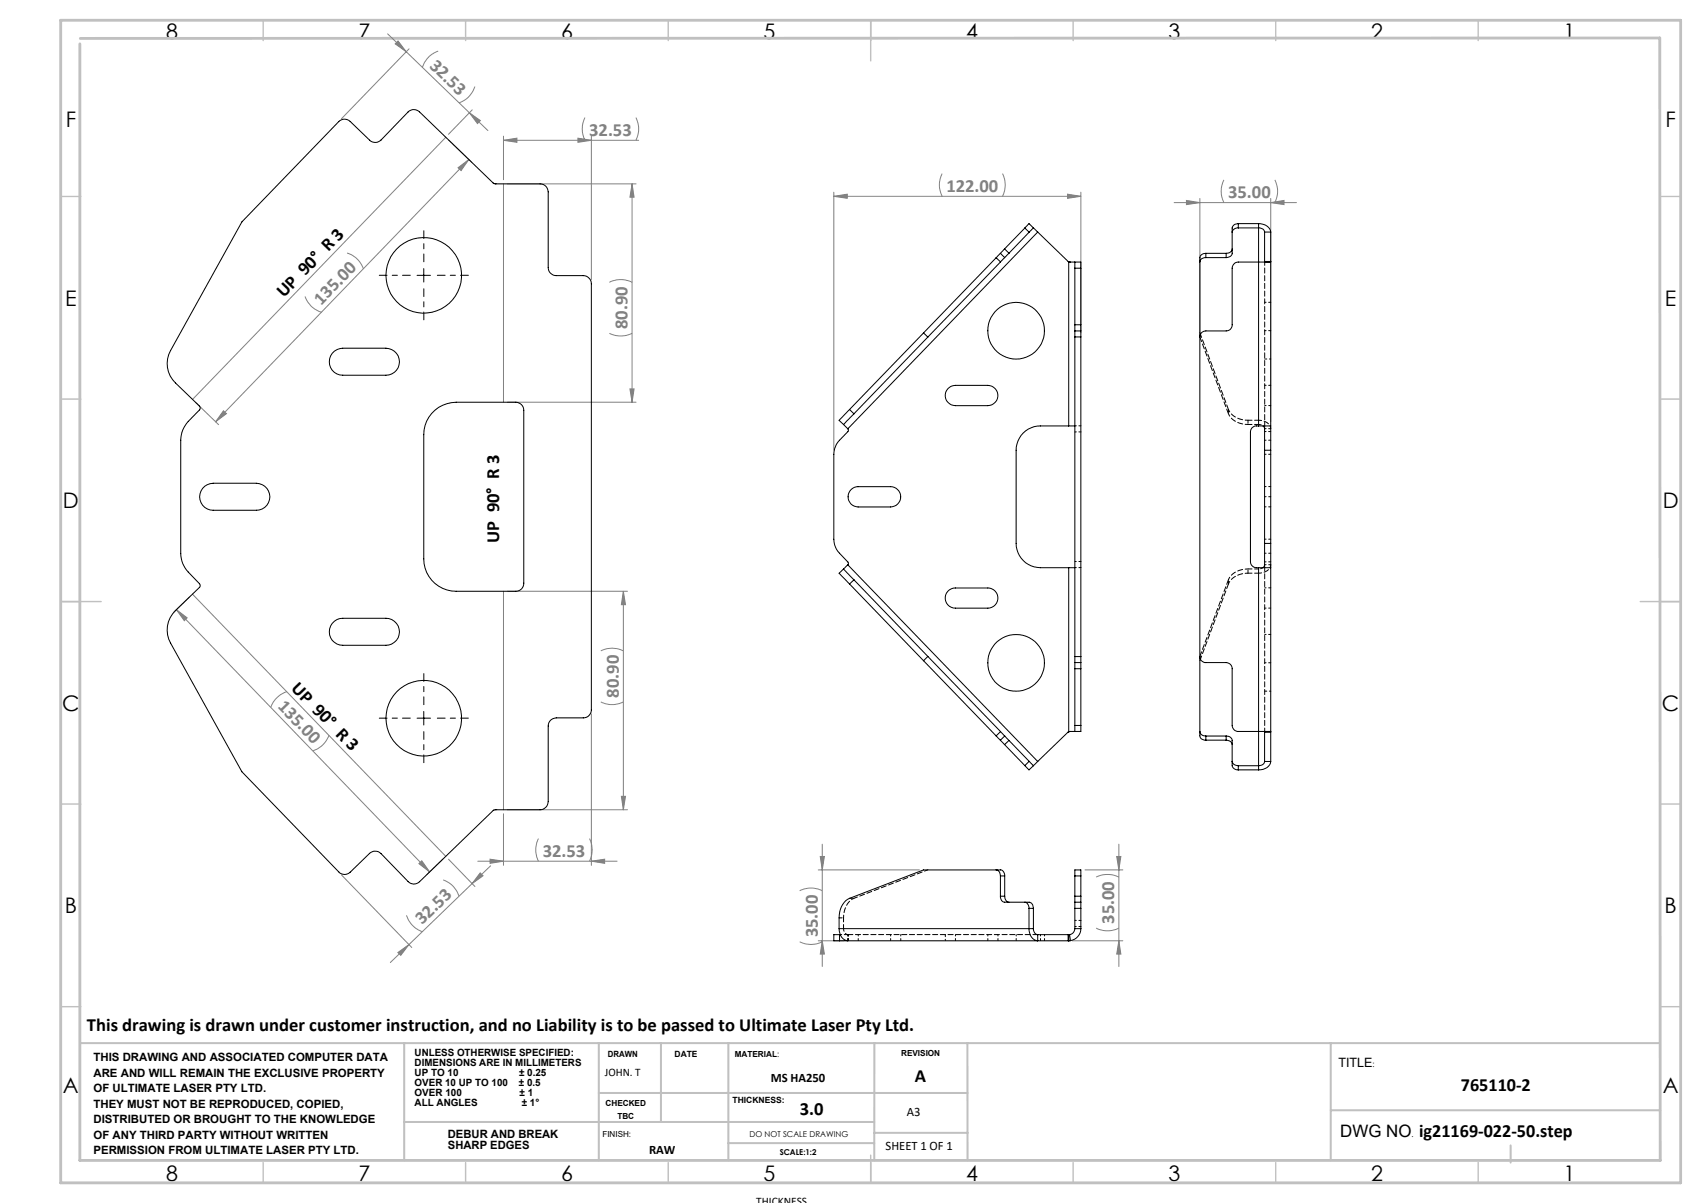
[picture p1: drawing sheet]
<svg xmlns="http://www.w3.org/2000/svg" width="420mm" height="297mm" viewBox="0 0 420 297" stroke-linecap="round" stroke-linejoin="round" font-family="sans-serif">
<g fill="none" stroke="#808080" stroke-width=".25">
<path d="M95.7 8.4l4.6 4.4M97.6 10.8l.7-.7 2 2.7zM100.3 12.8l15.6 15M101 12.1l-16.7 17.2M108.2 12.6a6.3 6.3 0 0 0-3.9 4M110.1 33.9l-62.6 64.7M110.8 34.6l5.7 5.5M115.7 39.4l-62.5 64.7M115.9 27.8l4.6 4.4M115.9 27.8l2.7 2-.7 .7zM116.6 27.1l-5.9 6.1M117.3 21.4a6.3 6.3 0 0 1-4 4"/>
<path d="M124.3 34.6l3.3-.5v1zM124.3 33.6v10.8M124.3 34.6h33.4M142.7 34.1l3.3 .5-3.3 .5zM144.4 29a6.2 6.2 0 0 0 0 5.6M146 33.6v35.4M157 29a6.2 6.2 0 0 1 0 5.6M113.1 41.4l2.6-2-1.9 2.7zM124.3 45.4v53.9M125.3 45.4h31.8M156.1 45.4l.5 3.3h-1.1zM156.1 45.4v53.9"/>
<path d="M205.9 48.5l3.3-.6v1.1zM205.9 47.4v63.8M205.9 48.5h61M232.6 42.9a6.2 6.2 0 0 0 0 5.6M247.5 42.9a6.2 6.2 0 0 1 0 5.6M263.6 47.9l3.3 .6-3.3 .5zM266.9 47.4v34.8M289.9 50h30.2M292.9 49.5l3.4 .5-3.4 .5zM296.3 49v33.2M302.2 44.4a6.2 6.2 0 0 0 0 5.6M313.8 50l3.2-.5v1z"/>
<path d="M313.8 49v55.1M314.8 44.4a6.2 6.2 0 0 1 0 5.6M75.3 73.2a6.1 6.1 0 0 0 4.1 3.9M85.7 62.5a6.1 6.1 0 0 1 4 3.9M150.5 69.7a6.2 6.2 0 0 1 5.6 0M48.3 99.3l5.7 5.5M125.3 99.3h31.8M150.5 82.3a6.5 6.5 0 0 0 5.6 0M155.5 96h1.1l-.5 3.3zM55.2 101.4l.7 .7-2.7 2zM43.6 150.5l2.6 2-.7 .7zM43.6 150.5l62.5 64.8"/>
<path d="M46.8 147.4l-3.9 3.8M47.5 146.7l62.6 64.7M124.3 146v53.9M125.3 146h29.6M153.9 146l.5 3.3h-1zM153.9 146v53.9M70.9 170.7a6.3 6.3 0 0 0-4 3.9M146 176.2v37.4M148.3 173.3a6.1 6.1 0 0 0 5.6 0M148.3 160.7a6.1 6.1 0 0 1 5.6 0M81.2 181.5a6.3 6.3 0 0 1-4 3.9M125.3 199.9h29.6"/>
<path d="M153.4 196.6h1l-.5 3.3zM84.3 216l17.4 17.9M103.4 213.2l.7-.7 2 2.8zM109.3 212.1l-3.9 3.8M109.4 217.2a6.3 6.3 0 0 1 3.9 4.1M110.7 212.1l6.6 6.8M116.6 218.2l-15.6 15M118 212.6h34.4M118.6 215.5l.7 .7-2.7 2zM121 212.1l3.3 .5-3.3 .5zM121.1 213.7l-4.5 4.5M124.3 200.9v12.7"/>
<path d="M133 207a6.1 6.1 0 0 0 0 5.6M145.6 207a6.1 6.1 0 0 1 0 5.6M146 212.6l3.3-.5v1zM197.4 219.9a6.1 6.1 0 0 1 5.6 0M202 214.8h25M202.5 211.5h1.1l-.6 3.3zM203 208.4v30.2M267.9 214.8h9.3M270.7 216.5a6.5 6.5 0 0 1 5.6 0M275.7 211.5h1.1l-.5 3.3zM276.3 208.4v30.2M98.2 235.2l2.8-2-2 2.7z"/>
<path d="M100.4 226a6.3 6.3 0 0 0 3.9 4M101 233.2l-4.6 4.4M197.4 232.5a6.1 6.1 0 0 0 5.6 0M202 232.3h6.4M203 232.3l.6 3.2h-1.1zM264.8 232.3h12.4M270.7 229.1a6.2 6.2 0 0 0 5.6 0M276.3 232.3l.5 3.2h-1.1z"/>
</g>
<path d="M101.3 68h-7.7M104.6 64.6v-7.6M104.6 71.3v7.7M108 68h7.6M101.3 177.3h-7.7M104.6 174v-7.7M108 177.3h7.6M104.6 180.6v7.7" fill="none" stroke="#000" stroke-width=".25" stroke-dasharray="15.2 1.3 1.3 1.3" stroke-dashoffset="13.3"/>
<path d="M103 68h3.3M104.6 66.3v3.3M103 177.3h3.3M104.6 175.6v3.4" fill="none" stroke="#000" stroke-width=".25"/>
<g fill="none" stroke="#c0c0c0" stroke-width=".35">
<path d="M65 5v5M115 5v5M165 5v5M215 5v10M265 5v5M315 5v5M365 5v5M15 48.5h5M410 48.5h5M15 98.5h5M410 98.5h5M15 148.5h10"/>
<path d="M405 148.5h10M15 198.5h5M410 198.5h5M15 248.5h5M410 248.5h5M65 287v5M115 287v5M165 287v5M215 285.2v6.8M265 287v5M315 287v5M365 287v5"/>
</g>
<g fill="none" stroke="#c0c0c0" stroke-width=".5">
<path d="M19.7 257.5h390.2M99.8 257.5v29M147.8 257.5v29M163.2 257.5v19.5M179.8 257.5v29M215.9 257.5v29M238.9 257.5v29M328.6 257.5v29M99.8 277h116.1M147.8 269.8h91.1M215.9 279.7h23M328.6 274.1h81.3"/>
<path d="M179.8 282.2h36.1M373 282.8v4.2"/>
</g>
<path d="M15 5h400v287h-400zM19.8 9.5l390-.1 .1 277.1h-390.2v-275.7" fill="none" stroke="#c0c0c0" stroke-width=".7"/>
<g fill="#808080">
<path d="M104.1 212.5l2 2.8-2.7-2.1zM43.6 150.5l2.6 2-.7 .7z"/>
<path d="M124.3 34.6l3.3-.5v1zM142.7 34.1l3.3 .5-3.3 .5zM121 212.1l3.3 .5-3.3 .5zM146 212.6l3.3-.5v1zM205.9 48.5l3.3-.6v1.1zM263.6 47.9l3.3 .6-3.3 .5zM292.9 49.5l3.4 .5-3.4 .5zM313.8 50l3.2-.5v1z"/>
<path d="M98.2 235.2l2.8-2-2 2.7zM118.6 215.5l.7 .7-2.7 2z"/>
<path d="M55.2 101.4l.7 .7-2.7 2zM113.1 41.4l2.6-2-1.9 2.7z"/>
<path d="M156.1 45.4l.5 3.3h-1.1zM155.5 96h1.1l-.5 3.3zM153.9 146l.5 3.3h-1zM153.4 196.6h1l-.5 3.3zM275.7 211.5h1.1l-.5 3.3zM276.3 232.3l.5 3.2h-1.1z"/>
<path d="M202.5 211.5h1.1l-.6 3.3zM203 232.3l.6 3.2h-1.1z"/>
<path d="M97.6 10.8l.7-.7 2 2.7zM115.9 27.8l2.7 2-.7 .7z"/>
</g>
<g fill="none" stroke="#000" stroke-width=".25">
<path d="M83.6 30a2 2 0 0 1 2.9 0l4.8 4.6a2 2 0 0 0 2.8 0l6.7-6.9a2 2 0 0 1 2.8-.1l18.3 17.7 11.5 .1a1.99 1.99 0 0 1 2 2v18.6a1.99 1.99 0 0 0 1.9 2h6.7a2.05 2.05 0 0 1 2 2.1v105.2a1.99 1.99 0 0 1-2 1.9h-6.7a1.99 1.99 0 0 0-1.9 2v18.7a2.05 2.05 0 0 1-2 2l-11.6 .1-18.2 17.7a1.96 1.96 0 0 1-2.8-.1l-6.7-6.9a2.05 2.05 0 0 0-2.8 0l-4.8 4.6a1.96 1.96 0 0 1-2.9 0l-23.9-24.8-17.6-31.7a6.6 6.6 0 0 1 1.2-8.1l6.1-5.9-.2-.7-2.7-2.9a6.7 6.7 0 0 1-1.9-4.6v-27.9a6.9 6.9 0 0 1 1.9-4.7l2.7-2.8 .2-.7-6.1-6a6.6 6.6 0 0 1-1.2-8l17.6-31.7zM253 56.3l1.1 1M253 56.3l-5 5.2M254.1 57.3l-5 5.2M255.2 56.3l-1.1 1M255.2 56.3l-1.1-1.1-1.1 1.1M255.2 56.3l1 1M256.2 57.3l7.7 7.4M256.2 57.3l-46.9 48.6M305.8 56.3h5a1.27 1.27 0 0 1 1.4 1M305.8 56.3a1.39 1.39 0 0 0-1.6 1M305.8 55.2a1.38 1.38 0 0 0-1.6 1.1v6.2a1.31 1.31 0 0 1-1.4 1.1"/>
<path d="M305.8 55.2v1.1M305.8 55.2h5M310.8 55.2a2.73 2.73 0 0 1 3 2.1M310.8 55.2v50M312.2 57.3h1.6M312.2 57.3v7.3M313.8 57.3v7.3M246 63.6l1.1 1.1M246 63.6l-36.2 37.5M247 62.5l-1 1.1M247 62.5l1.1 1.1M247.1 64.7l-18 18.5"/>
<path d="M248 61.5l-1 1M248 61.5l1.1 1M248.1 63.6l-1 1.1M249.1 62.5l-1 1.1M263.9 64.7h1.5M263.9 64.7v40.5M263.9 64.7h.4M265.4 64.7h1.5v1.5M265.4 64.7v1.5M265.4 66.2v14M265.4 66.2h1.5M266.9 66.2v14"/>
<path d="M297.7 63.6a1.26 1.26 0 0 0-1.4 1.1M297.7 62.5a1.31 1.31 0 0 0-1.4 1.1v118.1a1.26 1.26 0 0 0 1.4 1M297.7 63.6h5.1M297.7 62.5v1.1M297.7 62.5h5.1M302.8 62.5v1.1M304.2 61.5a1.31 1.31 0 0 1-1.4 1M312.2 64.6l1.6 .1M312.2 64.6h1.6M313.8 64.7h-8a1.57 1.57 0 0 0-1.6 1.5v14a1.45 1.45 0 0 1-1.4 1.5h-5.1a1.45 1.45 0 0 0-1.4 1.5M313.8 64.6v.1M313.8 64.7v40.5"/>
<path d="M82 87.2a3.5 3.5 0 0 1 2.6-1.2h10.7a3.3 3.3 0 0 1 3.3 3.3 3.3 3.3 0 0 1-3.3 3.3h-10.7a3.3 3.3 0 0 1-3-1.8 3.3 3.3 0 0 1 .4-3.6zM228 82.2l1.1 1M229.1 83.2l-18.2 19M234 96a2.41 2.41 0 0 1 1.9-.9h8a2.5 2.5 0 0 1 2.5 2.5 2.5 2.5 0 0 1-2.5 2.6h-8a2.48 2.48 0 0 1-2.3-1.5 2.48 2.48 0 0 1 .4-2.7zM265.4 81.7v1.5M265.4 80.2v1.5M265.4 83.2h1.5M265.4 83.2v78.9M265.4 81.7h1.5M265.4 80.2h1.5M266.9 81.7v1.5M266.9 80.2v1.5"/>
<path d="M266.9 83.2v78.9M107.4 101.3a8.3 8.3 0 0 1 5.2-2h14.8a1.99 1.99 0 0 1 1.9 2v42.7a1.93 1.93 0 0 1-1.9 2h-14.8a8 8 0 0 1-8-8v-30.7a7.9 7.9 0 0 1 2.8-6zM208.3 104.8l1 1.1M209.3 105.9l.1 .6-2.1 2.2a5.4 5.4 0 0 0-1.4 3.5v20.9a5.2 5.2 0 0 0 1.4 3.5l2.1 2.2-.1 .6M209.8 101.1l-2.6 2.7 1.1 1M209.8 101.1l1.1 1.1M210.9 102.2l-2.6 2.6M263.9 105.2h1.5M263.9 105.2h-7a6 6 0 0 0-6 6v23a6 6 0 0 0 6 6h7M310.8 105.2h3M310.8 105.2a1.61 1.61 0 0 0-2 1.4v32a1.6 1.6 0 0 0 2 1.6M311.9 105.2l.3 .7"/>
<path d="M312.2 105.2v6M312.2 111.2v23M312.2 111.2h1.6M313.8 105.2v6M313.8 111.2v23M50 120.6a3.5 3.5 0 0 1 2.6-1.3h10.7a3.3 3.3 0 0 1 3.3 3.3 3.3 3.3 0 0 1-3.3 3.4h-10.7a3.3 3.3 0 0 1-3-1.9 3.3 3.3 0 0 1 .4-3.5zM209.3 139.4l-1 1.1M209.3 139.4l46.9 48.6M210.1 120.9a2.32 2.32 0 0 1 1.8-.7h8a2.5 2.5 0 0 1 2.5 2.5 2.5 2.5 0 0 1-2.5 2.5h-8a2.51 2.51 0 0 1-2.3-1.6 2.51 2.51 0 0 1 .5-2.7zM312.2 134.2v6M312.2 139.4l-.3 .8M312.2 134.2h1.6"/>
<path d="M313.8 134.2v6M82 153.9a3.2 3.2 0 0 1 2.6-1.3h10.7a3.3 3.3 0 0 1 3.3 3.4 3.3 3.3 0 0 1-3.3 3.3h-10.7a3.3 3.3 0 0 1-3-1.9 3.3 3.3 0 0 1 .4-3.5zM208.3 140.5l2.6 2.7M208.3 140.5l-1.1 1 2.6 2.7M209.8 144.2l36.2 37.5M210.9 143.2l18.2 18.9M210.9 143.2l-1.1 1M234 146a2.54 2.54 0 0 1 1.9-.8h8a2.49 2.49 0 0 1 2.5 2.5 2.49 2.49 0 0 1-2.5 2.4h-8a2.48 2.48 0 0 1-2.3-1.4 2.48 2.48 0 0 1 .4-2.7zM263.9 140.2h1.5M263.9 140.2v40.5M310.8 140.2h3M310.8 140.2v49.9"/>
<path d="M313.8 140.2v40.5M229.1 162.1l18 18.5M229.1 162.1l-1.1 1M265.4 162.1v1.5M265.4 163.6v1.5M265.4 179.1v1.5M265.4 162.1h1.5M265.4 165.1v14M265.4 163.6h1.5M265.4 165.1h1.5M265.4 179.1h1.5M266.9 162.1v1.5"/>
<path d="M266.9 163.6v1.5M266.9 179.1v1.5h-1.5M266.9 165.1v14M296.3 162.1a1.45 1.45 0 0 0 1.4 1.5h5.1a1.51 1.51 0 0 1 1.4 1.5v14a1.51 1.51 0 0 0 1.6 1.5l8 .1M246 181.7l1 1M247 182.7l1 1.1M247.1 180.6l1 1.1M247.1 180.6l-1.1 1.1M248 183.8l5 5.2M248.1 181.7l1 1.1M248.1 181.7l-1.1 1M249.1 182.8l-1.1 1"/>
<path d="M249.1 182.8l5 5.2M253 189l1.1 1.1 1.1-1M254.1 188l1.1 1.1M254.1 188l-1.1 1M256.2 188l-1 1.1M263.9 180.7l-7.7 7.3M264.3 180.6l-.4 .1M265.4 180.6l-1.5 .1M296.3 180.6a1.31 1.31 0 0 0 1.4 1.1M297.7 181.7h5.1M297.7 181.7v1M297.7 182.7h5.1"/>
<path d="M302.8 181.7a1.31 1.31 0 0 1 1.4 1.1v6.2a1.39 1.39 0 0 0 1.6 1.1M302.8 182.7a1.31 1.31 0 0 1 1.4 1.1M302.8 181.7v1M304.2 188a1.38 1.38 0 0 0 1.6 1.1M305.8 190.1h5M305.8 189.1v1M312.2 188a1.32 1.32 0 0 1-1.4 1.1h-5M312.2 180.7h1.6M312.2 180.7v7.3M312.2 188h1.6M313.8 180.7h.1M313.8 180.7h-1.6"/>
<path d="M313.8 188a2.66 2.66 0 0 1-3 2.1M313.8 180.7v7.3M246 214.8a1.32 1.32 0 0 1 1 1.4M247 216.2v5.1M247 216.2h1.1M248.1 216.2a1.34 1.34 0 0 0-1-1.4h-19.1l-18.2 7a5 5 0 0 0-2.6 4.8v2.7M248.1 216.2v5.1M265.4 216.2v-1.4h1.5v1.4M265.4 216.2v5.1M265.4 216.2h1.5M266.9 216.2v5.1M207.2 229.3a2.7 2.7 0 0 0 2.1 3"/>
<path d="M207.2 229.3h48M207.3 230.7h-1.4v1.6h1.4M207.3 232.3h56.4M207.3 230.7h.2M207.3 230.7v1.6M247 221.3a1.27 1.27 0 0 0 1 1.4h6.1a1.39 1.39 0 0 1 1.1 1.6M247 221.3h1.1M248.1 221.3a1.32 1.32 0 0 0 1 1.4M253 222.7a1.42 1.42 0 0 1 1.1 1.6M254.1 224.3v5a2.7 2.7 0 0 0 2.1 3v-1.6M254.1 224.3h1.1M255.2 229.3a1.32 1.32 0 0 0 1 1.4"/>
<path d="M255.2 224.3v5M256.2 230.7h7.5M263.7 230.7h.2M263.7 232.3h.2M263.7 230.7v1.6M263.9 230.7h.2M263.9 230.7v1.6M264.1 230.7l.2 1.5M264.3 232.2l-.4 .1M265.4 229.3a1.53 1.53 0 0 1-1.3 1.4M265.4 222.7v1.6M265.4 221.3v1.4"/>
<path d="M265.4 224.3v5M265.4 229.3h1.5M265.4 224.3h1.5M265.4 222.7h1.5M265.4 221.3h1.5M266.9 229.3a3.1 3.1 0 0 1-2.6 2.9M266.9 222.7v1.6M266.9 221.3v1.4M266.9 224.3v5"/>
<circle cx="104.6" cy="68" r="9.3"/>
<circle cx="250.9" cy="81.6" r="7"/>
<circle cx="104.6" cy="177.3" r="9.3"/>
<circle cx="250.9" cy="163.7" r="7"/>
</g>
<path d="M122.4 45.4h.1M263.9 64.6h.1M122.4 199.9h.1M263.9 180.6h.1M263.9 230.7h.2" fill="none" stroke="#000" stroke-width=".25" stroke-dasharray="1.3 .6"/>
<g fill="none" stroke="#000" stroke-width=".25" stroke-dasharray="1.3 .6" stroke-dashoffset=".8">
<path d="M313.8 74.6h-1.5M312.3 88.6h1.5M313.8 81.6h-1.5M313.8 95.1h-1.5M266.9 106.6h-1.5M266.9 105.1h-1.5M313.8 100.1h-1.5M313.8 106.5h-1.5M313.8 105.8h-1.5M313.8 108.7h-1.5M313.8 112.2h-1.5M266.9 138.6h-1.5"/>
<path d="M313.8 125.1h-1.5M313.8 122.6h-1.5M313.8 120.1h-1.5M313.8 138.7h-1.5M313.8 139.4h-1.5M313.8 136.6h-1.5M313.8 133.1h-1.5M266.9 140.1h-1.5M313.8 145.1h-1.5M313.8 150.1h-1.5M313.8 156.6h-1.5M312.3 170.6h1.5"/>
<path d="M313.8 163.6h-1.5M209.4 232.2v-1.5M209.5 232.2v-1.5M211.9 232.2v-1.5M219.9 232.2v-1.5M222.4 232.2v-1.5M233.4 230.7v1.5M235.9 232.2v-1.5M243.9 232.2v-1.5M246.4 232.2v-1.5M250.9 232.2v-1.5M256.9 232.2v-1.5"/>
<path d="M257.9 232.2v-1.5M266.9 227.2h-1.5M266.9 228.7h-1.5"/>
</g>
<path d="M312.3 64.6v40.5M312.3 140.1v40.5M210.9 221.8l18.2-7.1" fill="none" stroke="#000" stroke-width=".25" stroke-dasharray="1.3 .6" stroke-dashoffset=".4"/>
<path d="M303.3 102.1a4.9 4.9 0 0 0 4.8 2.7M303.3 101.1a4.9 4.9 0 0 0 4.8 2.7M310.8 104.8l1.1 .3M308.1 140.5a5.1 5.1 0 0 0-4.8 2.6M308.1 141.5a5.1 5.1 0 0 0-4.8 2.7M311.9 140.1l-1.1 .4M208.3 226.6a5.1 5.1 0 0 1 2.6-4.8M209.4 230.7a1.34 1.34 0 0 1-1.1-1.5" fill="none" stroke="#000" stroke-width=".25" stroke-dasharray="1.3 .6" stroke-dashoffset=".6"/>
<path d="M303.3 101.1v1M308.1 103.8v1M310.8 103.8a2.67 2.67 0 0 1 3 2M313.8 139.4a2.67 2.67 0 0 1-3 2.1M303.3 144.2v-1.1M308.1 141.5v-1M207.2 226.6h1.1M209.8 221.8h1.1" fill="none" stroke="#000" stroke-width=".25" stroke-dasharray="1.3 .6" stroke-dashoffset=".5"/>
<path d="M296.3 83.2l7 18.9M296.3 82.2l7 18.9M303.3 143.1l-7 18.9M303.3 144.2l-7 18.9M209.4 230.7h46.9" fill="none" stroke="#000" stroke-width=".25" stroke-dasharray="1.3 .6" stroke-dashoffset=".1"/>
<path d="M308.1 104.8h2.7M308.1 103.8h2.7M310.8 140.5h-2.7M310.8 141.5h-2.7M208.3 229.2v-2.6" fill="none" stroke="#000" stroke-width=".25" stroke-dasharray="1.3 .6" stroke-dashoffset=".3"/>
<path d="M207.5 230.7h1.9" fill="none" stroke="#000" stroke-width=".25" stroke-dasharray="1.3 .6" stroke-dashoffset=".9"/>
<g font-size="5.3">
<text x="41" y="9.5">8</text>
<text x="88.5" y="9.5">7</text>
<text x="138.5" y="9.5">6</text>
<text x="188.5" y="9.5">5</text>
<text x="238.5" y="9.5">4</text>
<text x="288.5" y="9.5">3</text>
<text x="338.5" y="9.5">2</text>
<text x="386" y="9.5">1</text>
<text x="16.2" y="31.3">F</text>
<text x="411.2" y="31.3">F</text>
<text x="16.1" y="75.5">E</text>
<text x="411.1" y="75.5">E</text>
<text x="15.5" y="125.5">D</text>
<text x="410.5" y="125.5">D</text>
<text x="15.4" y="175.5">C</text>
<text x="410.4" y="175.5">C</text>
<text x="16" y="225.5">B</text>
<text x="411" y="225.5">B</text>
<text x="15.5" y="269.8">A</text>
<text x="410.5" y="269.8">A</text>
<text x="41" y="291.5">8</text>
<text x="88.5" y="291.5">7</text>
<text x="138.5" y="291.5">6</text>
<text x="188.5" y="291.5">5</text>
<text x="238.5" y="291.5">4</text>
<text x="288.5" y="291.5">3</text>
<text x="338.5" y="291.5">2</text>
<text x="386" y="291.5">1</text>
</g>
<g font-size="4.6" fill="#808080">
<text x="105.9" y="16.5" transform="rotate(44 105.9 16.5)">32.53</text>
<text x="145.5" y="33.5">32.53</text>
<text x="233.7" y="47.3">122.00</text>
<text x="303.2" y="48.8">35.00</text>
<text x="79.3" y="75.5" transform="rotate(-46 79.3 75.5)">135.00</text>
<text x="154.9" y="81.2" transform="rotate(-90 154.9 81.2)">80.90</text>
<text x="152.8" y="172.2" transform="rotate(-90 152.8 172.2)">80.90</text>
<text x="68.4" y="174.6" transform="rotate(46 68.4 174.6)">135.00</text>
<text x="134" y="211.5">32.53</text>
<text x="104.2" y="228.5" transform="rotate(-44 104.2 228.5)">32.53</text>
<text x="201.9" y="231.5" transform="rotate(-90 201.9 231.5)">35.00</text>
<text x="275.1" y="228.1" transform="rotate(-90 275.1 228.1)">35.00</text>
</g>
<g font-size="4.6">
<text x="70.1" y="73.7" transform="rotate(-46 70.1 73.7)">UP 90° R 3</text>
<text x="123.2" y="134" transform="rotate(-90 123.2 134)">UP 90° R 3</text>
<text x="71.7" y="170.1" transform="rotate(46 71.7 170.1)">UP 90° R 3</text>
<text x="21.5" y="254.5">This drawing is drawn under customer instruction, and no Liability is to be passed to Ultimate Laser Pty Ltd.</text>
<text x="225.9" y="267.1">A</text>
<text x="360.7" y="269.4">765110-2</text>
<text x="197.5" y="275.3">3.0</text>
</g>
<text font-size="4.2" x="330.9" y="280.7">DWG NO ig21169-022-50.step</text>
<g font-size="3.2">
<text x="330.5" y="263.5">TITLE</text>
<text x="190.3" y="267">MS HA250</text>
<text x="223.9" y="275.4">A3</text>
<text x="160.3" y="284.8">RAW</text>
<text x="218.7" y="283.8">SHEET 1 OF 1</text>
</g>
<g font-size="2.8">
<text x="23.1" y="262">THIS DRAWING AND ASSOCIATED COMPUTER DATA</text>
<text x="23.1" y="265.8">ARE AND WILL REMAIN THE EXCLUSIVE PROPERTY</text>
<text x="23.1" y="269.6">OF ULTIMATE LASER PTY LTD.</text>
<text x="149.4" y="265.7">JOHN. T</text>
<text x="23.1" y="273.4">THEY MUST NOT BE REPRODUCED, COPIED,</text>
<text x="23.1" y="277.3">DISTRIBUTED OR BROUGHT TO THE KNOWLEDGE</text>
<text x="23.1" y="281.1">OF ANY THIRD PARTY WITHOUT WRITTEN</text>
<text x="110.6" y="280.9">DEBUR AND BREAK</text>
<text x="23.1" y="284.9">PERMISSION FROM ULTIMATE LASER PTY LTD.</text>
<text x="110.6" y="283.8">SHARP EDGES</text>
<text x="186.7" y="297.4">THICKNESS</text>
</g>
<g font-size="2.5">
<text x="102.4" y="260.6">UNLESS OTHERWISE SPECIFIED:</text>
<text x="102.4" y="263.1">DIMENSIONS ARE IN MILLIMETERS</text>
<text x="102.4" y="265.6">UP TO 10</text>
<text x="102.4" y="268">OVER 10 UP TO 100</text>
<text x="128.1" y="268">± 0.5</text>
<text x="128.2" y="265.6">± 0.25</text>
<text x="102.4" y="270.5">OVER 100</text>
<text x="102.4" y="273">ALL ANGLES</text>
<text x="128.3" y="270.5">± 1</text>
<text x="128.8" y="273">± 1°</text>
</g>
<g font-size="2.1">
<text x="150.1" y="260.8">DRAWN</text>
<text x="166.6" y="260.8">DATE</text>
<text x="181.4" y="260.8">MATERIAL:</text>
<text x="222.5" y="260.8">REVISION</text>
<text x="149.5" y="273">CHECKED</text>
<text x="180.8" y="272.3">THICKNESS:</text>
<text x="148.8" y="280.8">FINISH:</text>
<text x="152.4" y="276.4">TBC</text>
</g>
<g font-size="2">
<text x="338.9" y="263.5">:</text>
<text x="185.1" y="280.8">DO NOT SCALE DRAWING</text>
<text x="348.5" y="280.7">.</text>
<text x="192.5" y="285.3">SCALE:1:2</text>
</g>
</svg>
